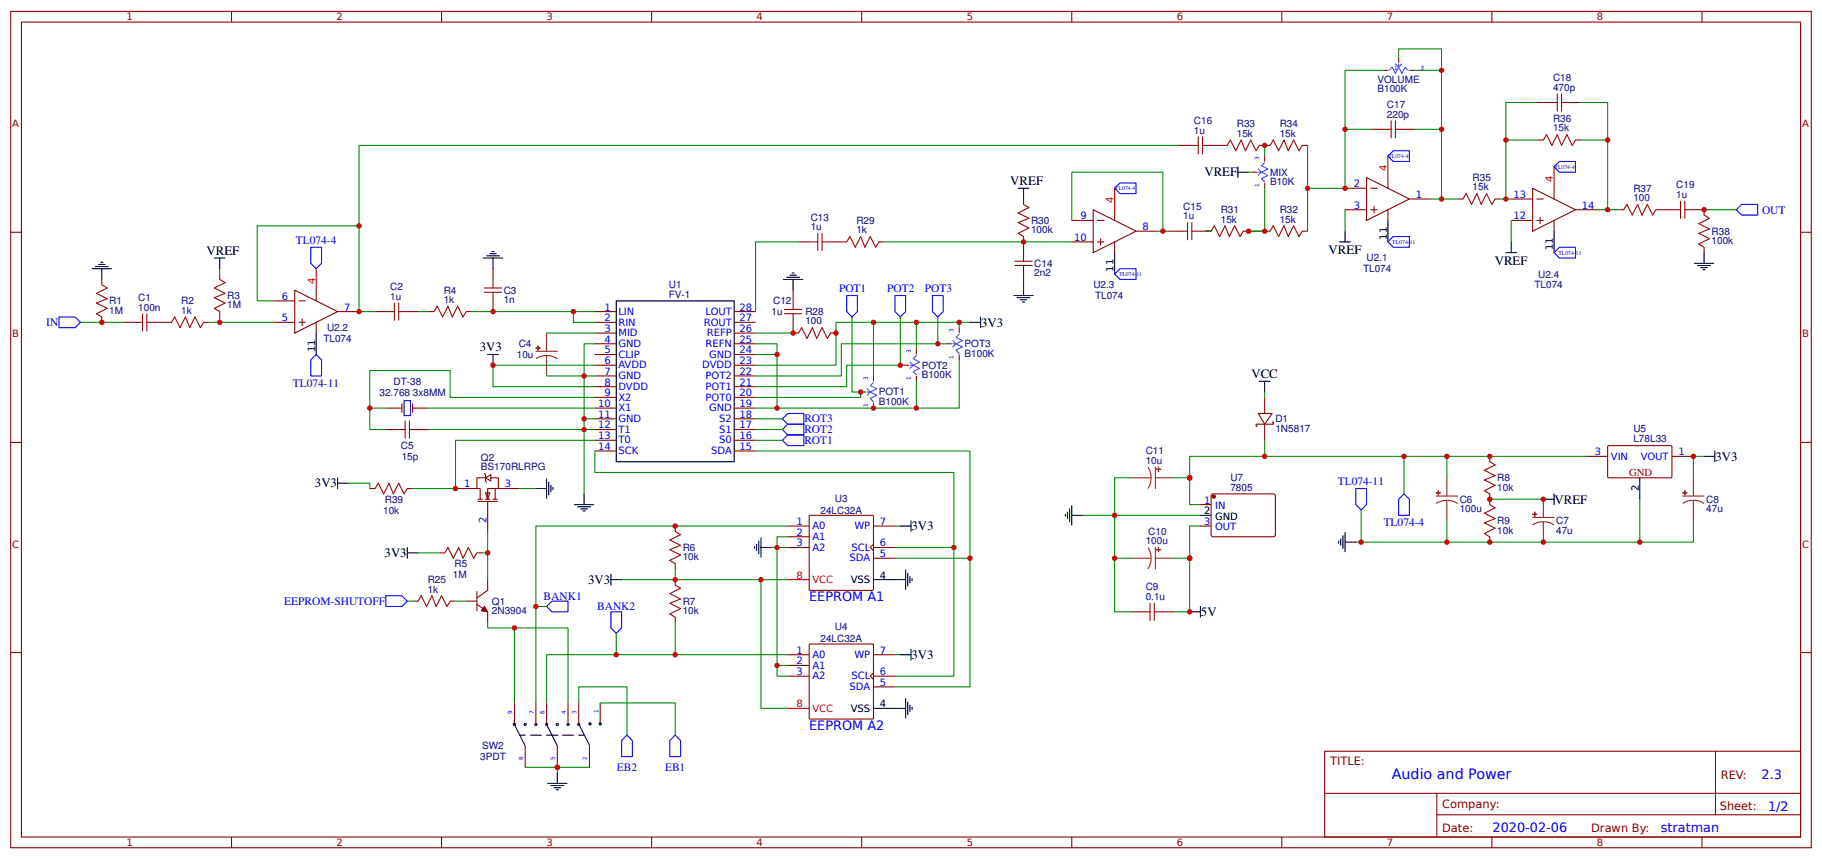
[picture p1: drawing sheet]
<svg xmlns="http://www.w3.org/2000/svg" width="450mm" height="212mm" viewBox="0 0 450 212" stroke-linecap="round" stroke-linejoin="round" font-family="sans-serif">
<g fill="none" stroke="#800" stroke-width=".26">
<path d="M2.6 2.8h444.5v206.4h-444.5zM5.3 5.5h439.2v201h-439.2zM57.1 2.8v2.7M109 2.8v2.7M160.9 2.8v2.7M212.7 2.8v2.7M264.6 2.8v2.7M316.4 2.8v2.7M341.3 17.4h1.3M345.3 14.2v1.3M347.9 17.4h1.3M368.3 2.8v2.7"/>
<path d="M420.2 2.8v2.7M291 35.9h2.7M299 35.9h3.9M310.9 35.9h2.6M312.2 38.5v1.3M321.5 35.9h1.3M338.7 31.9h2.6M346.6 31.9h2.6M379.7 34.6h1.3M379.7 25.3h2.6M387.6 25.3h2.7M388.9 34.6h1.4"/>
<path d="M2.6 57.3h2.7M197.1 59.7h2.7M205.1 59.7h3.9M217 59.7h1.3M252.7 49.1v1.3M252.7 58.4v3.9M264.6 54.4h5.3M264.6 59.7h5.3M269.9 51.8l10.6 5.2-10.6 5.3zM270.9 54.4h1.6M270.9 59.7h1.6M271.7 58.9v1.6"/>
<path d="M275.2 51.8v2.6M275.2 59.7v2.6M280.5 57h5.3M288.4 57h2.6M296.3 57h2.7M306.9 57h1.3M309 42.5h1.4M312.2 57h1.3M312.2 45.1v1.4M321.5 57h1.3M332.1 46.5h5.2M332.1 51.8h5.2"/>
<path d="M337.3 43.8l10.6 5.3-10.6 5.3zM338.4 46.5h1.6M338.4 51.8h1.6M339.2 51v1.5M342.6 43.8v2.7M342.6 51.8v2.6M347.9 49.1h5.3M359.8 49.1h1.4M369.1 49.1h1.3M373.1 49.1h5.3M373.1 54.4h5.3M378.4 46.5l10.5 5.3-10.5 5.2z"/>
<path d="M379.4 49.1h1.6M379.4 54.4h1.6M380.2 53.6v1.6M383.6 46.5v2.6M383.6 54.4v2.6M388.9 51.8h5.3M399.5 51.8h1.3M408.8 51.8h3.9M418 51.8h2.7v1.3M444.5 57.3h2.6M25.1 69v1.3M25.1 78.2v1.3"/>
<path d="M30.4 79.5h2.7M38.4 79.5h3.9M50.3 79.5h1.3M54.2 67.6v1.4M54.2 76.9v1.3M67.5 79.5h5.3M67.5 74.2h5.3M72.8 71.6l10.5 5.3-10.5 5.3zM73.8 79.5h1.6M73.8 74.2h1.6M74.6 78.7v1.6M78.1 71.6v2.6"/>
<path d="M78.1 79.5v2.7M83.3 76.9h5.3M92.6 76.9h2.6M100.5 76.9h2.7M105.8 76.9h1.4M115.1 76.9h1.3M121.7 66.3v2.7M121.7 74.2v2.7M146.8 76.9h5.3M146.8 79.5h5.3M181.2 76.9h5.3M181.2 79.5h5.3"/>
<path d="M195.8 79.5v2.7h1.3M195.8 71.6v2.6M252.7 67.6v2.7M420.7 61v1.3M99.2 99.6v2.2M101.9 99.6v2.2M146.8 82.2h5.3M146.8 84.8h5.3M146.8 87.5h5.3M146.8 90.1h5.3M146.8 92.8h5.3M146.8 95.4h5.3"/>
<path d="M146.8 98.1h5.3M181.2 82.2h5.3M181.2 84.8h5.3M181.2 87.5h5.3M181.2 90.1h5.3M181.2 92.8h5.3M181.2 95.4h5.3M181.2 98.1h5.3M205.1 82.2h1.3M212.5 96.7h1.3M215.6 92.8v1.3M215.6 99.4v1.3"/>
<path d="M223 90.1h1.4M226.2 86.1v1.4M226.2 92.8v1.3M233.6 84.8h1.3M236.8 80.9v1.3M236.8 87.5v1.3M312.2 98.1v3.9M2.6 109.2h2.7M95.2 100.7h4M95.2 106h2.7M101.9 100.7h3.9M103.2 106h2.6"/>
<path d="M146.8 100.7h5.3M146.8 103.3h5.3M146.8 106h5.3M146.8 108.6h5.3M146.8 111.3h5.3M181.2 100.7h5.3M181.2 103.3h5.3M181.2 106h5.3M181.2 108.6h5.3M181.2 111.3h5.3M310.6 102h3.5l-1.9 2.7zM312.2 104.7v3.9"/>
<path d="M314.1 104.1h.2v.6h-4.2v.5h.3M367.8 112.6v1.3M391.6 112.6h5.3M396.9 110.1l.2-.1h15.5l.1 .2v7.6l-.2 .1h-15.5l-.1-.3zM412.7 112.6h5.3M444.5 109.2h2.6M91.3 120.5h1.3M100.5 120.5h1.4M108.5 136.4h1.3M117.7 136.4h1.4M166.7 129.8v1.3M166.7 139.1v1.3"/>
<path d="M194.5 129.8h5.3M194.5 135.1h5.3M194.5 132.5h5.3M199.9 127.2h15.5l.2 .1v18.1l-.1 .2-15.5 .1-.2-.2v-18.1zM215.6 134.3l-.8 .8 .8 .8M215.6 129.8h5.3M215.6 137.7h5.3M215.6 135.1h5.3M296.3 129.8h2.7M296.3 124.5h2.7M299.1 122.1l.4-.2h15.1l.3 .5-.1 9.8-.5 .3-15.1-.1-.2-.5zM367.8 121.9v2.6"/>
<path d="M367.8 132.5v1.3M101.9 148.3h1.3M111.1 148.3h1.3M115.1 148.3h2.6M117.7 149.1l2.7 1.9v2.6M117.7 145.9v4.8M120.4 143v2.7l-2.7 1.8M166.7 143v1.4M166.7 152.3v1.3M199.9 158.9h15.5l.2 .1v18.2l-.1 .2h-15.5l-.2-.1v-18.1zM279.1 151h2.7M287.1 151h2.6"/>
<path d="M2.6 161h2.7M127 173.5v5.3M132.3 173.5v5.3M134.9 173.5v5.3M140.2 173.5v5.3M142.9 173.5v5.3M148.2 173.5v5.3M194.5 161.6h5.3M194.5 166.8h5.3M194.5 164.2h5.3M215.6 166.1l-.8 .7 .8 .8M215.6 161.6h5.3"/>
<path d="M215.6 169.5h5.3M215.6 166.8h5.3M444.5 161h2.6M129.6 184v5.3M137.6 184v5.3M145.5 184v5.3M327 185.4h117.5v21.1h-117.5zM327.1 195.8h117.3M354.7 195.8v10.5M423.5 185.4v15.6M57.1 206.5v2.7M109 206.5v2.7"/>
<path d="M160.9 206.5v2.7M212.7 206.5v2.7M264.6 206.5v2.7M316.4 206.5v2.7M354.7 201h89.7M368.3 206.5v2.7M420.2 206.5v2.7"/>
</g>
<g fill="none" stroke="#000" stroke-width=".26">
<path d="M251.4 46.5h2.6M252.7 46.5v2.6M305.6 42.5h2.6M305.6 41.2v2.6M330.7 59.7h2.7M332.1 57v2.7M342.6 54.4v5.3M373.1 59.7v2.6M383.6 57v5.3M22.8 66.3h4.7M23.5 65.8h3.2M24.3 65.2h1.6"/>
<path d="M24.9 64.7h.5M25.1 66.3v2.7M52.9 63.7h2.7M54.2 63.7v2.6M119.3 63.7h4.8M120.1 63.1h3.2M120.9 62.6h1.6M121.4 62.1h.6M121.7 63.7v2.6M152.1 74.2h29.1v39.7h-29.1zM193.4 69h4.8M194.2 68.4h3.2"/>
<path d="M195 67.9h1.6M195.5 67.4h.6M195.8 69v2.6M239.4 79.5h2.7M242.1 78.2v2.7M250.3 72.9h4.8M251.1 73.4h3.2M251.9 74h1.6M252.4 74.5h.5M252.7 70.3v2.6M275.2 62.3v5.3M371.7 62.3h2.7"/>
<path d="M418.3 65h4.8M419.1 65.5h3.2M419.9 66h1.6M420.4 66.6h.6M420.7 62.3v2.7M78.1 82.2v5.3M120.4 87.5h2.6M121.7 87.5v2.6M310.9 94.1h2.6M312.2 94.1v2.6M83.3 119.2h2.7M83.3 117.9v2.6"/>
<path d="M134.9 118.2v4.7M135.5 119v3.1M136 119.8v1.5M404.8 117.9v5.3M420.7 112.6h2.6M423.3 111.3v2.6M100.5 136.4h2.7M100.5 135.1v2.6M132.3 120.5h2.6M136.5 120.3v.5M141.8 124.5h4.8M142.6 125h3.2"/>
<path d="M143.4 125.6h1.6M143.9 126.1h.6M144.2 121.9v2.6M186.3 134.8v.6M186.8 134.3v1.6M187.3 133.5v3.2M187.9 135.1h2.6M187.9 132.7v4.8M222.2 129.8h2.7M224.9 128.5v2.6M263 126.9v.5M263.5 126.4v1.6"/>
<path d="M264.1 125.6v3.1M264.6 127.2h2.6M264.6 124.8v4.7M296.3 127.2h2.7M330.5 133.5v.5M331 133v1.6M331.5 132.2v3.2M332.1 133.8h2.6M332.1 131.4v4.8M381 123.2h2.6M383.6 121.9v2.6M150.8 143h2.7"/>
<path d="M150.8 141.7v2.7M215.6 143h8M223.6 140.7v4.7M224.1 141.4v3.2M224.6 142.2v1.6M225.2 142.8v.5M293.7 151h2.6M296.3 149.6v2.7M127 178.8l2.6 5.2M134.9 178.8l2.7 5.2M142.9 178.6l2.6 5.3M215.6 174.8h8"/>
<path d="M222.2 161.6h2.7M223.6 172.4v4.8M224.1 173.2v3.2M224.6 174v1.6M224.9 160.2v2.7M225.2 174.5v.5M128.3 181.4h1.3M131 181.4h2.6M134.9 181.4h1.4M135.2 193.3h4.8M136 193.8h3.2M136.4 181.4h1.3"/>
<path d="M136.8 194.4h1.6M137.3 194.9h.5M137.6 190.7v2.6M138.9 181.4h2.7M142.9 181.4h1.3"/>
<circle cx="127" cy="178.8" r=".26"/>
<circle cx="129.6" cy="178.8" r=".26"/>
<circle cx="132.3" cy="178.8" r=".26"/>
<circle cx="134.9" cy="178.8" r=".26"/>
<circle cx="137.6" cy="178.8" r=".26"/>
<circle cx="140.2" cy="178.8" r=".26"/>
<circle cx="142.9" cy="178.8" r=".26"/>
<circle cx="145.7" cy="178.6" r=".26"/>
<circle cx="148.2" cy="178.6" r=".26"/>
</g>
<path d="M342.6 38.5v5.3M275.2 46.5v5.3M383.6 41.2v5.3M78.1 66.3v5.3M194.5 143h5.3M194.5 174.8h5.3" fill="none" stroke="#f00" stroke-width=".26"/>
<g fill="none" stroke="#a00000" stroke-width=".26">
<path d="M293.7 35.9h2.1M295.8 33.8v4.2M296.9 33.8v4.2M296.9 35.9h2.1M302.9 35.9l.8-1.3 1.4 2.6 1.3-2.6 1 2.6 1.4-2.6 1.3 2.6 .8-1.3M313.5 35.9l.8-1.3 1.3 2.6 1.4-2.6 1 2.6 1.4-2.6 1.3 2.6 .8-1.3M341.3 31.9h2.1M343.4 29.8v4.2M344.5 29.8v4.2M344.5 31.9h2.1M381 34.6l.8-1.4 1.3 2.7 1.3-2.7 1.1 2.7 1.3-2.7 1.3 2.7 .8-1.3M382.3 25.3h2.1"/>
<path d="M384.4 23.2v4.2M385.5 23.2v4.2M385.5 25.3h2.1M199.8 59.7h2.1M201.9 57.6v4.2M202.9 57.6v4.2M202.9 59.7h2.2M209 59.7l.8-1.3 1.3 2.6 1.4-2.6 1 2.6 1.3-2.6 1.4 2.6 .8-1.3M252.7 50.4l1.3 .8-2.6 1.3 2.6 1.4-2.6 1 2.6 1.4-2.6 1.3 1.3 .8M291 57h2.2M293.2 54.9v4.3M294.2 54.9v4.3"/>
<path d="M294.2 57h2.1M299 57l.8-1.3 1.3 2.7 1.3-2.7 1.1 2.7 1.3-2.7 1.3 2.7 .8-1.4M313.5 57l.8-1.3 1.3 2.7 1.4-2.7 1 2.7 1.4-2.7 1.3 2.7 .8-1.4M361.2 49.1l.7-1.3 1.4 2.6 1.3-2.6 1.1 2.6 1.3-2.6 1.3 2.6 .8-1.3M400.8 51.8l.8-1.4 1.4 2.7 1.3-2.7 1 2.7 1.4-2.7 1.3 2.7 .8-1.3M412.7 51.8h2.2M414.9 49.6v4.3M415.9 49.6v4.3M415.9 51.8h2.1M420.7 53.1l1.3 .8-2.6 1.3 2.6 1.3-2.6 1.1 2.6 1.3-2.6 1.3 1.3 .8M25.1 70.3l1.4 .8-2.7 1.3 2.7 1.3-2.7 1.1 2.7 1.3-2.7 1.3 1.3 .8M33.1 79.5h2.1"/>
<path d="M35.2 77.4v4.3M36.2 77.4v4.3M36.2 79.5h2.2M42.3 79.5l.8-1.3 1.3 2.7 1.4-2.7 1 2.7 1.4-2.7 1.3 2.7 .8-1.4M54.2 69l1.4 .7-2.7 1.4 2.7 1.3-2.7 1 2.7 1.4-2.7 1.3 1.3 .8M95.2 76.9h2.2M97.4 74.8v4.2M98.4 74.8v4.2M98.4 76.9h2.1M107.2 76.9l.7-1.3 1.4 2.6 1.3-2.6 1.1 2.6 1.3-2.6 1.3 2.6 .8-1.3M119.6 72.1h4.2M119.6 71.1h4.2"/>
<path d="M121.7 69v2.1M121.7 72.1v2.1M193.7 77.4h4.2M193.7 76.4h4.2M195.8 74.2v2.2M195.8 77.4v2.1M250.6 65.5h4.2M250.6 64.5h4.2M252.7 62.3v2.2M252.7 65.5v2.1M197.1 82.2l.8-1.3 1.3 2.6 1.4-2.6 1 2.6 1.3-2.6 1.4 2.6 .8-1.3M97.9 106h2.1"/>
<path d="M100 103.9v4.2M101.1 103.9v4.2M101.1 106h2.1M367.8 113.9l1.3 .8-2.7 1.3 2.7 1.4-2.7 1 2.7 1.4-2.7 1.3 1.4 .8M92.6 120.5l.8-1.3 1.3 2.7 1.3-2.7 1.1 2.7 1.3-2.7 1.3 2.7 .8-1.4M109.8 136.4l.8-1.3 1.3 2.6 1.3-2.6 1.1 2.6 1.3-2.6 1.3 2.6 .8-1.3M166.7 131.1l1.3 .8-2.6 1.3 2.6 1.4-2.6 1 2.6 1.3-2.6 1.4 1.3 .8M367.8 124.5l1.3 .8-2.7 1.3 2.7 1.4-2.7 1 2.7 1.3-2.7 1.4 1.4 .8M103.2 148.3l.8-1.3 1.3 2.6 1.3-2.6 1.1 2.6 1.3-2.6 1.3 2.6 .8-1.3M166.7 144.4l1.3 .8-2.6 1.3 2.6 1.3-2.6 1.1 2.6 1.3-2.6 1.3 1.3 .8M281.8 151h2.1M283.9 148.9v4.2"/>
<path d="M285 151h2.1M285 148.9v4.2"/>
</g>
<g fill="none" stroke="#080" stroke-width=".26">
<path d="M341.3 17.4h-9.2v29.1h-9.3M345.3 14.2v-2.1h10.6v5.3M349.2 17.4h6.7v31.7h-2.7M291 35.9h-202.4v19.8M312.2 35.9v2.6M322.8 35.9v21.1M332.1 31.9h6.6M349.2 31.9h6.7M379.7 34.6h-8v14.5M379.7 25.3h-8v9.3M390.3 34.6h6.6v17.2h-2.7M390.3 25.3h6.6v9.3"/>
<path d="M197.1 59.7h-10.6v17.2M218.3 59.7h46.3M264.6 54.4v-11.9h22.5v14.5h-1.3M287.1 57h1.3M297.7 57h1.3M308.2 42.5h.8M312.2 46.5v10.5h-4h4M332.1 51.8v5.2M355.9 49.1h3.9M370.4 49.1h2.7M373.1 54.4v5.3M396.9 51.8h2.6"/>
<path d="M420.7 51.8h7.9M19.8 79.5h10.6M54.2 78.2v1.3h-2.6M54.2 79.5h13.3M54.2 66.3v1.3M67.5 74.2h-4v-18.5h25.1v21.2h4M103.2 76.9h2.6M116.4 76.9h30.4M141.6 76.9v2.6h5.2M210.3 78.2v18.5h2.2v1.4h-26M215.6 79.5v13.3M222.2 78.2v11.9"/>
<path d="M226.2 79.5v6.6M231.5 78.2v6.6M236.8 79.5v1.4M239.4 79.5h-33v10.6h-19.9M134.9 92.8h9.3v10.5h2.6M134.9 82.2h11.9M146.8 84.8h-2.6v8h2.6M146.8 90.1h-25.1v5.3h25.1M146.8 98.1h-35.7v-6.7h-19.8v9.3h3.9M186.5 87.5h5.3v13.2M186.5 84.8h5.3v2.7M186.5 82.2h9.3"/>
<path d="M223 90.1h-14v5.3h-22.5M226.2 94.1v6.6h-39.7M233.6 84.8h-25.9v8h-21.2M236.8 88.8v11.9h-10.6M312.2 96.7v1.4M86 119.2h5.3v1.3M91.3 100.7v5.3h3.9M105.8 106h38.4v15.9M105.8 100.7h41M144.2 103.3v2.7h2.6M146.8 111.3v5.3h88.7v18.5M186.5 111.3h52.9v26.4"/>
<path d="M186.5 106h6.6M186.5 103.3h6.6M186.5 108.6h6.6M279.1 117.9h-3.9v19.8h3.9M289.7 117.9h4M312.2 112.6h34.4v9.3M312.2 108.6v4h-18.5v11.9h2.6M346.6 112.6h10.6v5.3M357.2 112.6h34.4M420.7 112.6h-2.7v5.3M103.2 136.4h5.3M119.1 136.4h1.3v6.6"/>
<path d="M120.4 131.1v5.3M190.5 135.1h4M194.5 132.5h-2.7v31.7h2.7M194.5 129.8h-62.2v43.7M220.9 135.1h14.6v31.7h-14.6M220.9 137.7h18.5v31.8h-18.5M220.9 129.8h1.3M267.2 127.2h29.1M275.2 137.7v13.3h3.9M293.7 137.7v13.3h-4M296.3 129.8h-2.6v7.9h-4M336 125.8v8h-1.3"/>
<path d="M357.2 128.5v5.3h-21.2M367.8 123.2h13.2M404.8 123.2v10.6h-47.6M418 128.5v5.3h-13.2M100.5 148.3h1.4M112.4 148.3h2.7M120.4 153.6v1.3h6.6M132.3 149.6h2.6M152.1 156.3v5.3M153.5 143h41M166.7 153.6v8h27.8M166.7 140.4v2.6"/>
<path d="M187.9 143v31.8h6.6M127 173.5v-18.6h13.2v18.6M142.9 173.5v-4h11.9v11.9M148.2 173.5h18.5v7.9M166.7 161.6h-31.8v11.9M191.8 164.2v2.6h2.7M220.9 161.6h1.3M129.6 189.3h8v1.4M137.6 189.3h7.9"/>
</g>
<g fill="none" stroke="#00f" stroke-width=".26">
<path d="M342.6 38.5l1.4-1.3h3.9v2.6h-3.9zM385 39.8h3.9v2.7h-3.9l-1.4-1.3zM276.5 45.1h4v2.7h-4l-1.3-1.3zM342.6 59.7l1.4-1.3h3.9v2.6h-3.9zM428.6 51.8l1.3-1.4h4v2.7h-4zM14.6 78.2h3.9l1.3 1.3-1.3 1.4h-3.9zM76.7 61h2.7v4l-1.3 1.3-1.4-1.3zM209 72.9h2.7v4l-1.4 1.3-1.3-1.3zM220.9 72.9h2.7v4l-1.4 1.3-1.3-1.3zM230.2 72.9h2.6v4l-1.3 1.3-1.3-1.3zM275.2 67.6l1.3-1.3h4v2.7h-4zM385 61h3.9v2.7h-3.9l-1.4-1.4z"/>
<path d="M78.1 87.5l1.3 1.3v4h-2.7v-4zM193.1 103.3l1.4-1.3h3.9v2.7h-3.9zM193.1 106l1.4-1.3h3.9v2.6h-3.9zM193.1 108.6l1.4-1.3h3.9v2.7h-3.9zM334.7 120.5h2.6v4l-1.3 1.3-1.3-1.3zM346.6 121.9l1.3 1.3v4h-2.6v-4zM95.2 147h4l1.3 1.3-1.3 1.3h-4zM134.9 149.6l1.4-1.3h3.9v2.7h-3.9zM150.8 151h2.7v3.9l-1.4 1.4-1.3-1.4zM154.8 181.4l1.3 1.3v4h-2.6v-4zM166.7 181.4l1.3 1.3v4h-2.6v-4z"/>
</g>
<g fill="none" stroke="#8d2323" stroke-width=".26">
<path d="M132.3 86.7h5.3M134.9 87.7l1.4 .2 1.3 .6M134.9 87.7l-1.4 .2-1.2 .6M134.9 82.2v4.5M134.9 87.7v5.1M279.1 117.9h5.1M283.4 115.3l.6 1.2 .2 1.4M284.2 117.9l-.2 1.4-.6 1.2M285.2 115.3v5.2M285.2 117.9h4.5M357.2 117.9v4.5M418 117.9v4.5"/>
<path d="M279.1 137.7h5.1M283.4 135.1l.6 1.3 .2 1.3M284.2 137.7l-.2 1.4-.6 1.3M285.2 137.7h4.5M285.2 135.1v5.3M354.5 122.4h5.3M357.2 123.5l1.4 .1 1.2 .6M357.2 123.5l-1.4 .1-1.3 .6M357.2 123.5v5M378.4 127.7h5.2M381 128.7l1.4 .2 1.2 .6M381 128.7l-1.4 .2-1.2 .6"/>
<path d="M381 123.2v4.5M381 128.7v5.1M415.4 122.4h5.3M418 123.5l1.4 .1 1.3 .6M418 123.5l-1.3 .1-1.3 .6M418 123.5v5"/>
</g>
<g fill="#8d2323" stroke="#8d2323" stroke-width=".26">
<path d="M132.3 85.9h1z"/>
<path d="M132.8 85.4v1z"/>
<path d="M354.5 121.6h1.1z"/>
<path d="M355.1 121.1v1z"/>
<path d="M378.4 126.9h1z"/>
<path d="M378.9 126.4v1z"/>
<path d="M415.4 121.6h1.1z"/>
<path d="M415.9 121.1l.1 1z"/>
<path d="M286 135.1v1.1z"/>
<path d="M285.5 135.6l1 .1z"/>
<path d="M286 115.3v1z"/>
<path d="M285.5 115.8h1z"/>
</g>
<path d="M99.8 98.9h1.5v3.6h-1.5z" fill="none" stroke="#00c" stroke-width=".26"/>
<g fill="#800" stroke="#800" stroke-width=".26">
<path d="M119.6 149.6l.8 1.4-1.6-.3z"/>
<circle cx="299.6" cy="122.5" r=".4"/>
</g>
<g fill="none" stroke="#09f" stroke-width=".26">
<path d="M342.9 17.4l.8-.8 .8 1.6 .8-1.6 .8 1.6 .8-1.6 .8 .8M344.5 15.8l.8 .8M345.3 15.8v.8M346.1 15.8l-.8 .8M310.6 41.7l.8 .8M310.6 42.5h.8M311.4 42.5l-.8 .8M312.2 40.1l-.8 .8 1.6 .8-1.6 .8 1.6 .8-1.6 .8 .8 .8M214 95.9l.8 .8M214 96.7h.8M214.8 96.7l-.8 .8M215.6 94.4l-.8 .7 1.6 .8-1.6 .8 1.6 .8-1.6 .8 .8 .8"/>
<path d="M224.6 89.3l.8 .8M224.6 90.1h.8M225.4 90.1l-.8 .8M226.2 87.7l-.8 .8 1.6 .8-1.6 .8 1.6 .8-1.6 .8 .8 .8M235.2 84l.8 .8M235.2 84.8h.8M236 84.8l-.8 .8M236.8 82.4l-.8 .8 1.6 .8-1.6 .8 1.6 .8-1.6 .8 .8 .8"/>
</g>
<g fill="#fefefe" stroke="#800" stroke-width=".26">
<path d="M119.9 117.9l1.3-.8v1.6z"/>
<path d="M119.9 121.6h1l-.5 1.6z"/>
</g>
<path d="M119.6 116.8l.3 .3v1.6l.2 .3M119.9 117.9h-2.2v2.6h.8v2.7M121.2 117.9h1.8v2.6h-2.6v2.7M112.4 120.5h5.3M118 123.7h4.8M118 123.2h1.1M119.9 123.2h1M120.4 123.7v7.4M121.7 123.2h1.1M122.2 120.5v2.7M123 120.5h5.3" fill="none" stroke="#800" stroke-width=".26"/>
<path d="M146.8 108.6h-34.4v11.9h-10.5M128.3 120.5h4" fill="none" stroke="#080" stroke-width=".26"/>
<g fill="#c00">
<circle cx="312.2" cy="112.6" r=".66"/>
<circle cx="381" cy="123.2" r=".66"/>
<circle cx="293.7" cy="151" r=".66"/>
<circle cx="287.1" cy="57" r=".66"/>
<circle cx="275.2" cy="137.7" r=".66"/>
<circle cx="275.2" cy="127.2" r=".66"/>
<circle cx="293.7" cy="117.9" r=".66"/>
<circle cx="293.7" cy="137.7" r=".66"/>
<circle cx="404.8" cy="133.8" r=".66"/>
<circle cx="357.2" cy="133.8" r=".66"/>
<circle cx="346.6" cy="112.6" r=".66"/>
<circle cx="336" cy="133.8" r=".66"/>
<circle cx="357.2" cy="112.6" r=".66"/>
<circle cx="420.7" cy="51.8" r=".66"/>
<circle cx="371.7" cy="34.6" r=".66"/>
<circle cx="355.9" cy="49.1" r=".66"/>
<circle cx="355.9" cy="17.4" r=".66"/>
<circle cx="195.8" cy="82.2" r=".66"/>
<circle cx="206.4" cy="82.2" r=".66"/>
<circle cx="215.6" cy="79.5" r=".66"/>
<circle cx="226.2" cy="79.5" r=".66"/>
<circle cx="236.8" cy="79.5" r=".66"/>
<circle cx="231.5" cy="84.8" r=".66"/>
<circle cx="226.2" cy="100.7" r=".66"/>
<circle cx="215.6" cy="100.7" r=".66"/>
<circle cx="191.8" cy="87.5" r=".66"/>
<circle cx="137.6" cy="189.3" r=".66"/>
<circle cx="132.3" cy="149.6" r=".66"/>
<circle cx="121.7" cy="90.1" r=".66"/>
<circle cx="367.8" cy="123.2" r=".66"/>
<circle cx="121.7" cy="76.9" r=".66"/>
<circle cx="141.6" cy="76.9" r=".66"/>
<circle cx="166.7" cy="129.8" r=".66"/>
<circle cx="166.7" cy="161.6" r=".66"/>
<circle cx="166.7" cy="143" r=".66"/>
<circle cx="191.8" cy="135.1" r=".66"/>
<circle cx="144.2" cy="106" r=".66"/>
<circle cx="144.2" cy="92.8" r=".66"/>
<circle cx="88.6" cy="76.9" r=".66"/>
<circle cx="54.2" cy="79.5" r=".66"/>
<circle cx="25.1" cy="79.5" r=".66"/>
<circle cx="144.2" cy="103.3" r=".66"/>
<circle cx="191.8" cy="164.2" r=".66"/>
<circle cx="187.9" cy="143" r=".66"/>
<circle cx="91.3" cy="100.7" r=".66"/>
<circle cx="367.8" cy="133.8" r=".66"/>
<circle cx="367.8" cy="112.6" r=".66"/>
<circle cx="381" cy="133.8" r=".66"/>
<circle cx="418" cy="112.6" r=".66"/>
<circle cx="152.1" cy="161.6" r=".66"/>
<circle cx="127" cy="154.9" r=".66"/>
<circle cx="191.8" cy="100.7" r=".66"/>
<circle cx="212.5" cy="96.7" r=".66"/>
<circle cx="222.3" cy="90.1" r=".66"/>
<circle cx="235.5" cy="135.1" r=".66"/>
<circle cx="239.4" cy="137.7" r=".66"/>
<circle cx="252.7" cy="59.7" r=".66"/>
<circle cx="312.2" cy="57" r=".66"/>
<circle cx="312.2" cy="35.9" r=".66"/>
<circle cx="88.6" cy="55.7" r=".66"/>
<circle cx="322.8" cy="46.5" r=".66"/>
<circle cx="332.1" cy="46.5" r=".66"/>
<circle cx="332.1" cy="31.9" r=".66"/>
<circle cx="355.9" cy="31.9" r=".66"/>
<circle cx="371.7" cy="49.1" r=".66"/>
<circle cx="396.9" cy="34.6" r=".66"/>
<circle cx="396.9" cy="51.8" r=".66"/>
<circle cx="308.2" cy="57" r=".66"/>
<circle cx="120.4" cy="136.4" r=".66"/>
<circle cx="112.4" cy="120.5" r=".66"/>
</g>
<text font-size="3.5" fill="#00f" x="343.6" y="192.1">Audio and Power</text>
<g font-size="3.2">
<text x="249.4" y="45.7">VREF</text>
<text x="297.3" y="43.6">VREF</text>
<text x="51" y="62.9">VREF</text>
<text x="328" y="62.6">VREF</text>
<text x="369" y="65.3">VREF</text>
<text x="242.2" y="80.7">3V3</text>
<text x="118.4" y="86.7">3V3</text>
<text x="308.9" y="93.3">VCC</text>
<text x="423.5" y="113.7">3V3</text>
<text x="77.7" y="120.3">3V3</text>
<text x="383.8" y="124.2">VREF</text>
<text x="225" y="130.9">3V3</text>
<text x="94.9" y="137.5">3V3</text>
<text x="145.2" y="144.1">3V3</text>
<text x="296.5" y="152">5V</text>
<text x="225" y="162.6">3V3</text>
</g>
<g font-size="3.2" fill="#00f">
<text x="199.8" y="148.3">EEPROM A1</text>
<text x="199.8" y="180.1">EEPROM A2</text>
<text x="434.9" y="192.3">2.3</text>
<text x="436.5" y="200">1/2</text>
<text x="368.5" y="205.3">2020-02-06</text>
<text x="410" y="205.3">stratman</text>
</g>
<g font-size="2.8" fill="#00f">
<text x="435" y="52.7">OUT</text>
<text x="73" y="60.3">TL074-4</text>
<text x="207.1" y="72.2">POT1</text>
<text x="219" y="72.2">POT2</text>
<text x="228.3" y="72.2">POT3</text>
<text x="11.4" y="80.5">IN</text>
<text x="72.3" y="95.4">TL074-11</text>
<text x="198.6" y="104.2">ROT3</text>
<text x="198.6" y="106.9">ROT2</text>
<text x="198.6" y="109.5">ROT1</text>
<text x="330.2" y="119.8">TL074-11</text>
<text x="341.6" y="129.9">TL074-4</text>
<text x="70.2" y="149.2">EEPROM-SHUTOFF</text>
<text x="134.2" y="147.9">BANK1</text>
<text x="147.4" y="150.6">BANK2</text>
<text x="152.3" y="190.3">EB2</text>
<text x="164.2" y="190.3">EB1</text>
</g>
<g font-size="2.8" fill="#800">
<text x="328.3" y="188.8">TITLE:</text>
<text x="424.8" y="192.3">REV:</text>
<text x="356" y="199.5">Company:</text>
<text x="424.6" y="199.9">Sheet:</text>
<text x="356" y="205.2">Date:</text>
<text x="392.8" y="205.3">Drawn By:</text>
</g>
<text font-size="2.6" fill="#800" x="402.2" y="117.4">GND</text>
<g font-size="2.5" fill="#800">
<text x="31.2" y="5.1">1</text>
<text x="83.1" y="5.1">2</text>
<text x="134.9" y="5.1">3</text>
<text x="186.8" y="5.1">4</text>
<text x="238.7" y="5.1">5</text>
<text x="290.5" y="5.1">6</text>
<text x="342.4" y="5.1">7</text>
<text x="394.2" y="5.1">8</text>
<text x="3" y="31.4">A</text>
<text x="444.9" y="31.4">A</text>
<text x="3" y="83.2">B</text>
<text x="444.9" y="83.2">B</text>
<text x="3" y="135.1">C</text>
<text x="444.9" y="135.1">C</text>
<text x="31.2" y="208.8">1</text>
<text x="83.1" y="208.8">2</text>
<text x="134.9" y="208.8">3</text>
<text x="186.8" y="208.8">4</text>
<text x="238.7" y="208.8">5</text>
<text x="290.5" y="208.8">6</text>
<text x="342.4" y="208.8">7</text>
<text x="394.2" y="208.8">8</text>
</g>
<g font-size="2.5" fill="#000080">
<text x="340.1" y="22.8">B100K</text>
<text x="340.1" y="20.4">VOLUME</text>
<text x="383.4" y="22.4">470p</text>
<text x="383.4" y="20.1">C18</text>
<text x="342.4" y="29">220p</text>
<text x="342.4" y="26.7">C17</text>
<text x="294.8" y="33">1u</text>
<text x="294.8" y="30.6">C16</text>
<text x="305.3" y="33.8">15k</text>
<text x="305.3" y="31.4">R33</text>
<text x="315.9" y="33.8">15k</text>
<text x="315.9" y="31.4">R34</text>
<text x="383.4" y="32.4">15k</text>
<text x="383.4" y="30.1">R36</text>
<text x="313.5" y="45.7">B10K</text>
<text x="313.5" y="43.4">MIX</text>
<text x="363.5" y="47">15k</text>
<text x="363.5" y="44.6">R35</text>
<text x="403.2" y="47.3">R37</text>
<text x="413.8" y="46.5">C19</text>
<text x="292.1" y="51.8">C15</text>
<text x="301.4" y="52.5">R31</text>
<text x="315.9" y="52.5">R32</text>
<text x="403.2" y="49.6">100</text>
<text x="413.8" y="48.8">1u</text>
<text x="200.1" y="56.8">1u</text>
<text x="200.1" y="54.5">C13</text>
<text x="211.4" y="57.6">1k</text>
<text x="211.4" y="55.3">R29</text>
<text x="254.5" y="57.6">100k</text>
<text x="254.5" y="55.3">R30</text>
<text x="292.1" y="54.1">1u</text>
<text x="301.4" y="54.9">15k</text>
<text x="315.9" y="54.9">15k</text>
<text x="422.5" y="57.9">R38</text>
<text x="255.3" y="65.8">C14</text>
<text x="337.4" y="64.5">U2.1</text>
<text x="422.5" y="60.2">100k</text>
<text x="96.3" y="71.7">C2</text>
<text x="165.1" y="71">U1</text>
<text x="255.3" y="68.2">2n2</text>
<text x="269.9" y="71.1">U2.3</text>
<text x="336.5" y="67.1">TL074</text>
<text x="378.8" y="71.1">TL074</text>
<text x="379.7" y="68.5">U2.4</text>
<text x="27" y="77.4">1M</text>
<text x="27" y="75.1">R1</text>
<text x="34.1" y="76.6">100n</text>
<text x="34.1" y="74.3">C1</text>
<text x="44.7" y="77.4">1k</text>
<text x="44.7" y="75.1">R2</text>
<text x="56.1" y="76.1">1M</text>
<text x="56.1" y="73.8">R3</text>
<text x="96.3" y="74">1u</text>
<text x="109.5" y="74.8">1k</text>
<text x="109.5" y="72.5">R4</text>
<text x="124.4" y="74.8">1n</text>
<text x="124.4" y="72.5">C3</text>
<text x="165.1" y="73.4">FV-1</text>
<text x="190.5" y="77.8">1u</text>
<text x="190.9" y="75.1">C12</text>
<text x="198.8" y="77.7">R28</text>
<text x="270.3" y="73.8">TL074</text>
<text x="80.7" y="81.7">U2.2</text>
<text x="198.8" y="80.1">100</text>
<text x="79.8" y="84.4">TL074</text>
<text x="127.6" y="88.3">10u</text>
<text x="128.1" y="85.7">C4</text>
<text x="238.1" y="88.1">B100K</text>
<text x="238.1" y="85.7">POT3</text>
<text x="97.2" y="95">DT-38</text>
<text x="227.5" y="93.4">B100K</text>
<text x="227.5" y="91">POT2</text>
<text x="93.7" y="97.6">32.768 3x8MM</text>
<text x="217" y="100">B100K</text>
<text x="217" y="97.6">POT1</text>
<text x="314.9" y="106.5">1N5817</text>
<text x="314.9" y="104.2">D1</text>
<text x="403.2" y="106.7">U5</text>
<text x="99" y="110.8">C5</text>
<text x="99.2" y="113.5">15p</text>
<text x="118.7" y="113.7">Q2</text>
<text x="282.9" y="112">C11</text>
<text x="403.2" y="109.1">L78L33</text>
<text x="118.7" y="116">BS170RLRPG</text>
<text x="282.8" y="114.5">10u</text>
<text x="303.8" y="118.6">U7</text>
<text x="369.6" y="118.7">R8</text>
<text x="95" y="124.1">R39</text>
<text x="206.1" y="123.8">U3</text>
<text x="303.7" y="121.1">7805</text>
<text x="360.4" y="124">C6</text>
<text x="369.6" y="121.1">10k</text>
<text x="421.2" y="124">C8</text>
<text x="94.6" y="126.7">10k</text>
<text x="202.5" y="126.7">24LC32A</text>
<text x="283.5" y="132">C10</text>
<text x="360.4" y="126.4">100u</text>
<text x="369.6" y="131.7">10k</text>
<text x="369.6" y="129.3">R9</text>
<text x="384.2" y="131.7">47u</text>
<text x="384.2" y="129.3">C7</text>
<text x="421.2" y="126.4">47u</text>
<text x="168.5" y="136">R6</text>
<text x="282.8" y="134.3">100u</text>
<text x="105.6" y="143.9">R25</text>
<text x="111.8" y="142.6">1M</text>
<text x="112.2" y="139.9">R5</text>
<text x="168.5" y="138.3">10k</text>
<text x="105.6" y="146.2">1k</text>
<text x="121.4" y="149.2">Q1</text>
<text x="168.5" y="149.2">R7</text>
<text x="282.8" y="148.1">0.1u</text>
<text x="282.9" y="145.6">C9</text>
<text x="121.4" y="151.5">2N3904</text>
<text x="168.5" y="151.5">10k</text>
<text x="206.1" y="155.6">U4</text>
<text x="202.5" y="158.5">24LC32A</text>
<text x="119" y="184.9">SW2</text>
<text x="118.6" y="187.5">3PDT</text>
</g>
<g font-size="2.5" fill="#00f">
<text x="334.2" y="46.2">2</text>
<text x="334.2" y="51.5">3</text>
<text x="349.5" y="48.8">1</text>
<text x="373.6" y="48.8">13</text>
<text x="390.5" y="51.5">14</text>
<text x="265.1" y="59.4">10</text>
<text x="266.7" y="54.1">9</text>
<text x="282" y="56.8">8</text>
<text x="373.6" y="54.1">12</text>
<text x="69.6" y="74">6</text>
<text x="84.9" y="76.6">7</text>
<text x="149.2" y="76.6">1</text>
<text x="152.7" y="77.7">LIN</text>
<text x="174.2" y="77.7">LOUT</text>
<text x="182.6" y="76.6">28</text>
<text x="69.6" y="79.3">5</text>
<text x="149.2" y="79.3">2</text>
<text x="149.2" y="81.9">3</text>
<text x="152.7" y="80.3">RIN</text>
<text x="152.7" y="83">MID</text>
<text x="173.7" y="80.3">ROUT</text>
<text x="174.5" y="83">REFP</text>
<text x="182.6" y="81.9">26</text>
<text x="182.6" y="79.3">27</text>
<text x="149.2" y="84.6">4</text>
<text x="149.2" y="87.2">5</text>
<text x="149.2" y="89.9">6</text>
<text x="152.7" y="85.6">GND</text>
<text x="152.7" y="88.3">CLIP</text>
<text x="174.2" y="85.6">REFN</text>
<text x="175" y="88.3">GND</text>
<text x="182.6" y="89.9">23</text>
<text x="182.6" y="87.2">24</text>
<text x="182.6" y="84.6">25</text>
<text x="149.2" y="92.5">7</text>
<text x="149.2" y="95.1">8</text>
<text x="152.7" y="90.9">AVDD</text>
<text x="152.7" y="93.6">GND</text>
<text x="173.4" y="90.9">DVDD</text>
<text x="174.2" y="93.6">POT2</text>
<text x="182.6" y="95.1">21</text>
<text x="182.6" y="92.5">22</text>
<text x="147.7" y="100.4">10</text>
<text x="149.2" y="97.8">9</text>
<text x="152.7" y="96.2">DVDD</text>
<text x="152.7" y="98.8">X2</text>
<text x="152.7" y="101.5">X1</text>
<text x="174.2" y="98.8">POT0</text>
<text x="174.2" y="96.2">POT1</text>
<text x="175" y="101.5">GND</text>
<text x="182.6" y="100.4">19</text>
<text x="182.6" y="97.8">20</text>
<text x="147.7" y="103.1">11</text>
<text x="147.7" y="105.7">12</text>
<text x="152.7" y="104.1">GND</text>
<text x="152.7" y="106.8">T1</text>
<text x="177.6" y="106.8">S1</text>
<text x="177.6" y="104.1">S2</text>
<text x="182.6" y="105.7">17</text>
<text x="182.6" y="103.1">18</text>
<text x="147.7" y="108.4">13</text>
<text x="147.7" y="111">14</text>
<text x="152.7" y="109.4">T0</text>
<text x="152.7" y="112.1">SCK</text>
<text x="175.6" y="112.1">SDA</text>
<text x="177.6" y="109.4">S0</text>
<text x="182.6" y="111">15</text>
<text x="182.6" y="108.4">16</text>
<text x="393.7" y="112.3">3</text>
<text x="397.7" y="113.4">VIN</text>
<text x="405" y="113.4">VOUT</text>
<text x="414.3" y="112.3">1</text>
<text x="114.6" y="120.3">1</text>
<text x="124.6" y="120.3">3</text>
<text x="297.3" y="124.2">1</text>
<text x="300" y="125.6">IN</text>
<text x="120.1" y="129" transform="rotate(-90 120.1 129)">2</text>
<text x="196.6" y="129.5">1</text>
<text x="200.6" y="130.6">A0</text>
<text x="210.9" y="130.6">WP</text>
<text x="217.2" y="129.5">7</text>
<text x="297.3" y="129.5">3</text>
<text x="300" y="130.9">OUT</text>
<text x="196.6" y="134.8">3</text>
<text x="196.6" y="132.2">2</text>
<text x="200.6" y="135.9">A2</text>
<text x="200.6" y="133.2">A1</text>
<text x="210.2" y="135.9">SCL</text>
<text x="217.2" y="137.5">5</text>
<text x="217.2" y="134.8">6</text>
<text x="209.7" y="138.5">SDA</text>
<text x="196.6" y="161.3">1</text>
<text x="217.2" y="161.3">7</text>
<text x="196.6" y="166.6">3</text>
<text x="196.6" y="163.9">2</text>
<text x="200.6" y="162.3">A0</text>
<text x="200.6" y="167.6">A2</text>
<text x="200.6" y="165">A1</text>
<text x="210.2" y="167.6">SCL</text>
<text x="210.9" y="162.3">WP</text>
<text x="217.2" y="166.6">6</text>
<text x="209.7" y="170.3">SDA</text>
<text x="217.2" y="169.2">5</text>
</g>
<g font-size="2.5" fill="#f00">
<text x="342.4" y="42.2" transform="rotate(-90 342.4 42.2)">4</text>
<text x="383.4" y="44.9" transform="rotate(-90 383.4 44.9)">4</text>
<text x="274.9" y="50.2" transform="rotate(-90 274.9 50.2)">4</text>
<text x="77.8" y="70" transform="rotate(-90 77.8 70)">4</text>
<text x="196.6" y="142.8">8</text>
<text x="200.6" y="143.8">VCC</text>
<text x="196.6" y="174.5">8</text>
<text x="200.6" y="175.6">VCC</text>
</g>
<g font-size="2.5">
<text x="342.4" y="59.1" transform="rotate(-90 342.4 59.1)">11</text>
<text x="383.4" y="61.8" transform="rotate(-90 383.4 61.8)">11</text>
<text x="274.9" y="67.1" transform="rotate(-90 274.9 67.1)">11</text>
<text x="77.8" y="86.9" transform="rotate(-90 77.8 86.9)">11</text>
<text x="404.5" y="121.1" transform="rotate(-90 404.5 121.1)">2</text>
<text x="297.3" y="126.9">2</text>
<text x="300" y="128.2">GND</text>
<text x="210" y="143.8">VSS</text>
<text x="217.2" y="142.8">4</text>
<text x="210" y="175.6">VSS</text>
<text x="217.2" y="174.5">4</text>
</g>
<g font-size="1.4" fill="#00f">
<text x="344.2" y="17.2">1</text>
<text x="350.7" y="17.2">3</text>
<text x="310.8" y="39.5" transform="rotate(-90 310.8 39.5)">3</text>
<text x="342.8" y="39">TL074-4</text>
<text x="383.8" y="41.6">TL074-4</text>
<text x="275.3" y="46.9">TL074-4</text>
<text x="310.8" y="46.1" transform="rotate(-90 310.8 46.1)">1</text>
<text x="343.7" y="60.2">TL074-11</text>
<text x="384.7" y="62.8">TL074-11</text>
<text x="276.2" y="68.1">TL074-11</text>
<text x="235.4" y="81.9" transform="rotate(-90 235.4 81.9)">3</text>
<text x="224.8" y="87.2" transform="rotate(-90 224.8 87.2)">3</text>
<text x="235.4" y="88.5" transform="rotate(-90 235.4 88.5)">1</text>
<text x="214.2" y="93.8" transform="rotate(-90 214.2 93.8)">3</text>
<text x="224.8" y="93.8" transform="rotate(-90 224.8 93.8)">1</text>
<text x="214.2" y="100.4" transform="rotate(-90 214.2 100.4)">1</text>
<text x="126.5" y="176.2" transform="rotate(-90 126.5 176.2)">9</text>
<text x="131.8" y="176.2" transform="rotate(-90 131.8 176.2)">7</text>
<text x="134.4" y="176.2" transform="rotate(-90 134.4 176.2)">6</text>
<text x="139.7" y="176.2" transform="rotate(-90 139.7 176.2)">4</text>
<text x="142.3" y="176.1" transform="rotate(-90 142.3 176.1)">3</text>
<text x="147.8" y="175.8" transform="rotate(-90 147.8 175.8)">1</text>
<text x="129.1" y="187.5" transform="rotate(-90 129.1 187.5)">8</text>
<text x="137.1" y="187.5" transform="rotate(-90 137.1 187.5)">5</text>
<text x="145" y="187.6" transform="rotate(-90 145 187.6)">2</text>
</g>
</svg>
